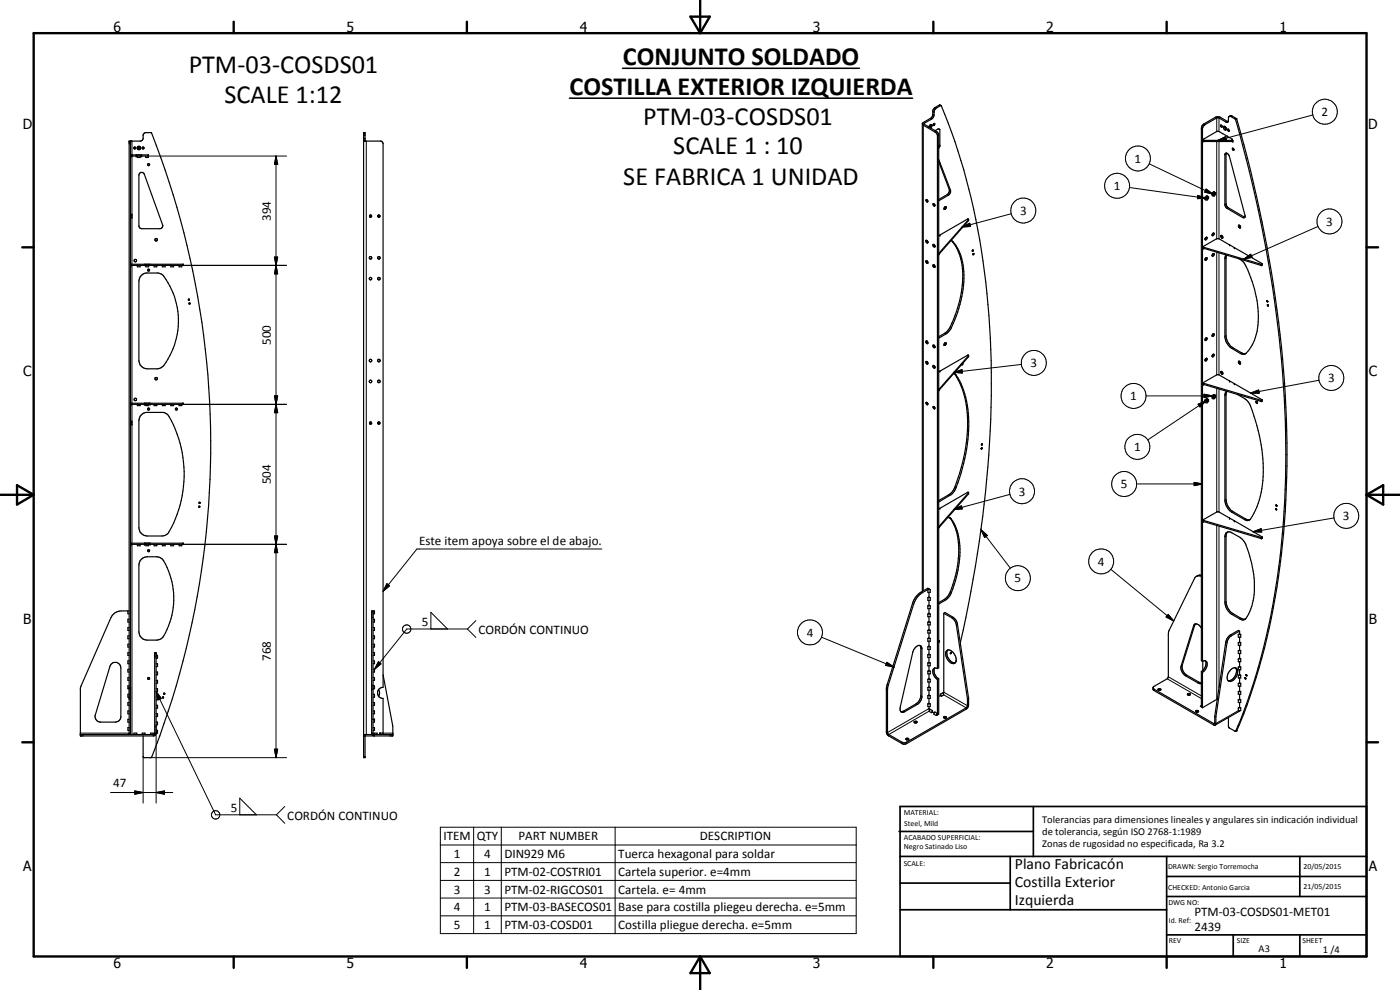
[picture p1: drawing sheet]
<svg xmlns="http://www.w3.org/2000/svg" width="420mm" height="297mm" viewBox="0 0 420 297" stroke-linecap="round" stroke-linejoin="round" font-family="sans-serif">
<g fill="none" stroke="#000" stroke-width=".35">
<path d="M276.8 37.2l4 2.5 .5 .9v160M278.8 38.1h.1M279.2 37.5l.2-.1 .3 .2-.4 .8M279.2 37.5l-.4 .6M279.2 37.5v.4l-.4 .2M280.4 37l-.3 .6M280.4 37l.1 .3-.2 .3h-.2M280.6 39.2l1-.5 .5 .2-.1 5M282.4 31.7a2.83 2.83 0 0 0-2 1.6l-.1 1.2-.4 1-2.6 1.7 3.9 2.3 .5 .9v160l-.4 .2M282.4 31.7l-.4-.2-1.7 1-.3 .6-.1 1.4-.3 .8-2.8 1.8v140.3M282.4 31.7a202.5 202.5 0 0 1 14.8 69.7 342.5 342.5 0 0 1-9 91.5M366.3 37.6a.3 .3 0 0 1 .4 .1 .3 .3 0 0 1-.1 .4z"/>
<path d="M366.8 38.1h-.1M367.7 38l-.3-.1a.55 .55 0 0 0-.1 .8 .55 .55 0 0 0 .8 .1l-.1-.3M367.7 38l.3 .5M367.7 38v.4l.3 .2M368.5 38.8h.1M368.6 38.7l.3 .6zM368.6 38.7l.2 .7-.2-.1-.1-.5M368.6 38.7l-.1 .1M368.6 36.5l-2.6-1.4h-1.1l-3.8 2.2-.6 1.2v159.7l.4 .2M368.9 34.9l.6-.2 1.5 .9a367.2 367.2 0 0 1 15.2 104.2 215.9 215.9 0 0 1-12.9 74.4l-2.1 4.9-.4 .3M368.9 34.9l-.2 .5-.1 1.1-.2 .2-3-1.4-3.8 2.1-.7 1.1v159.9M368.9 34.9l.5 .1 1.3 .7a377.7 377.7 0 0 1 15.1 93.8 231.7 231.7 0 0 1-9.1 73.8 123.3 123.3 0 0 1-6 16.2l-2-1.3v-2.9"/>
<path d="M39.2 46.8h5.3M39.2 46.5h5.3v.7h-.8v-.4M39.2 42.3v178.1M39.6 46.8l-.4 .4M40.2 44.3l.3-.2 .2 .4-.3 .2zM41.2 46.8v.4h.9v-.4M41.6 44.1a.28 .28 0 0 1 .3 .2 .28 .28 0 0 1-.1 .3 .28 .28 0 0 1-.4-.1zM42.1 51.9l.6-.2 .6 .5 5.5 15.3v.6l-.6 .5h-5.7l-.6-.2-.2-.4v-15.5zM42.7 44.2h.4l.1 .3a.29 .29 0 0 1-.4 .1 .29 .29 0 0 1-.1-.4zM44.4 49.1a.3 .3 0 0 1 .5 .1 .3 .3 0 0 1-.2 .4 .3 .3 0 0 1-.4-.2zM109.1 42.3h5.2l.4 .2 .3 .6v163.1l-.6 .1-.8 .6M109.5 42.3v-2.5h-.4v187.5h.4v-6.5"/>
<path d="M277.9 60v-.1a.34 .34 0 0 1 .5 .2 .34 .34 0 0 1-.2 .5zM278.2 60l.3 .3M281.7 47.8l3.6 9.3v.6l-.5 .8-3.1 1.7M281.7 48.5l3.2 8.4a1.48 1.48 0 0 1-.6 1.5l-2.6 1.5M281.7 44.1h.1M282 43.6l-.3 .2M282 43.9l-.3 .3M282 44l-.3 .5M282.1 43.6h-.1M361 42.2v.4l.3-.2M361 42.2l.1 .1M361.1 41.9v.4"/>
<path d="M361.1 42.1l-.1 .1M361.6 59.3v.5l.3 .2M361.6 59.3l.3 .2M361.9 59.5v.5M362 58.8l.7 .3M362 58.8l-.4 .5M362 58.8l.3 .2M362.3 59.4l.2 .1-.3 .2zM362.3 59l.4 .1M362.3 59l-.4 .5M362.7 59.1v.5l-.4 .4h-.4M363.7 58l.1 .6 .3 .2"/>
<path d="M363.7 58l.4 .3M363.8 58h.1M363.8 58h-.1M364.1 58.3v.5M364.1 57.6l-.3 .4M364.1 57.6l.3 .1M364.1 57.6l.3 .2M364.3 58.2h.3l-.2 .3zM364.4 57.6v.1M364.4 57.6l.4 .2M364.4 57.8h.4M364.4 57.8l-.3 .5"/>
<path d="M364.8 57.8v.5l-.4 .5h-.3M366.9 40v.1M366.9 40l3 1.8v.5l-.3 .2h-8.2l-.3-.2M366.9 40.1l-1-.6h-.7l-4.1 2.4 .3 .2h8.2l.3-.1M366.9 40.1h.1M368 45.9l-.4 .4v15.3l.6 .9 4.7 2.8 .7-.1M368 45.9v15.7l.5 .7 5.1 2.9M368 45.9l.7 .5 .3 .5 4.6 18.3M369.9 44.5a.3 .3 0 0 1 .3 .2 .3 .3 0 0 1-.1 .4zM369.9 42.1l.1 .1M370 42.2v.4l-.3-.2M370 42.2l-.2 .1"/>
<path d="M39.2 79.3h15.8v.3h-15.8M39.2 64.5l.1-.2h.3v1.1h-.4M39.2 64.7v.6M39.2 65.2h.1M39.2 64.6h.4M39.3 65.1h.3M39.6 79.6l-.4 .5M40.3 77.9h.5l.2 .5a.38 .38 0 0 1-.6 .1 .38 .38 0 0 1-.1-.6zM41.2 79.6v.5h.9v-.5M43.3 79.6l.5 .1M43.8 79.6v.5h.8v-.5M45 79.6l-.4 .1"/>
<path d="M46.3 79.6v.5h.8v-.5M48.7 79.6v.5h.9v-.5M51.3 79.6v.5h.8v-.5M53.8 79.6v.5h.8v-.5M111.1 64.7l.3 .1-.1 .2-.3-.1zM113.6 64.7h.2v.3l-.3-.1zM277.9 78.3l.4 .1 .2 .6-.6-.2zM277.9 72.1l.4 .1 .2 .7a.48 .48 0 0 1-.6-.2 .48 .48 0 0 1 0-.6zM278.2 78.3l.3 .5M278.2 72.2l.3 .4M280.1 73.3l.3 .1 .2 .7-.5-.2zM280.3 79.5h-.2a.46 .46 0 0 0 0 .5 .46 .46 0 0 0 .5 .2v-.2"/>
<path d="M280.3 79.5l.3 .5M280.3 73.4l.3 .5M280.4 61.2l-.2-.1a.32 .32 0 0 0-.1 .5 .32 .32 0 0 0 .5 .1l-.1-.3M280.4 61.2l.1 .2M280.4 61.2l.1 .3M281.8 76.3h-.1M282 76.1l-.3 .4M282.1 70.5l-.4 .2M283.4 62.8h.1M283.8 62l.1 .1M283.9 62.1v.3M283.9 62a.53 .53 0 0 0-.5 .8"/>
<path d="M283.9 62v.1M283.9 62.1l-.5 .7M283.9 62.4l-.4 .4M285.4 72.1a17.5 17.5 0 0 1 3.3 14.6 33.5 33.5 0 0 1-4.4 12.6l-2.6 1.7M285.5 72.1h.1M285.6 72.1a16.7 16.7 0 0 1 3.6 13.5 38.4 38.4 0 0 1-4 13.3 8.1 8.1 0 0 1-3.5 2.6M290.6 66.2l-8.8 10.1M290.7 65.8v.4M290.7 65.8l-.3-.1-8.3 4.8M290.7 65.8l-9 10.2M290.7 66.2h-.1M291.9 75.1l.2-.1v.3l-.2 .1-.1-.2"/>
<path d="M291.9 75.1l-.1 .1M291.9 75.1l-.1 .2M292.1 76.1h.2l-.2 .4-.1-.3M292.1 76.1l-.1 .1M361 74.1l17.5 5.2 .3-.1M361 74l4.1-2.3h.8l12.9 7.4M361 74.4l17.5 5.2M361 74v.8l.3-.3M361.7 71.9v.1M361.9 71.3l.2-.1a.45 .45 0 0 1 .1 .5 .45 .45 0 0 1-.5 .3M361.9 77.4l.3-.1a.53 .53 0 0 1 0 .5 .53 .53 0 0 1-.5 .3zM361.9 71.3l-.2 .6"/>
<path d="M361.9 71.2l-.3 .5M361.9 77.3l-.3 .6M363.9 76.4l-.1 .2M364.1 76.1l-.1 .1M364.1 76.1l-.3 .5M364.1 70l-.3 .5M364.1 70h.3v.4l-.4 .3-.2-.3M364.1 76.1h.3v.4l-.4 .4-.2-.3M364.1 70l-.3 .4M366.4 70.7a.38 .38 0 0 1 .5 .2 .38 .38 0 0 1-.2 .5zM366.5 70.6v.4l.3 .4-.3-.7M367.9 76.5l-.3 .9v23.9a4.7 4.7 0 0 0 2.1 3.3l3.1 1.7 1.1-.3"/>
<path d="M368.1 76.6l-.2 .9v23.2a4.8 4.8 0 0 0 2.2 3.7l2.5 1.4 .6 .3 .7-.1M369 73.4v.1M371.7 67.7l.2-.1 .4 .3v.4h-.4zM371.8 67.6l.4 .8M371.8 67.6v.5l.3 .2M371.8 77.6a5.1 5.1 0 0 1 2.7 3.4 30.1 30.1 0 0 1 2.5 19.4l-1.2 3.1-1.9 2.5M378.2 79.5l.3 .1M378.8 79.1v.4l-.3 .1M42.3 82.8l.8-.7 .7-.2h3.7l.8 .3a13.8 13.8 0 0 1 3.6 5.7 22 22 0 0 1-3.3 22.3l-1.1 .4-3.3 .1a2.55 2.55 0 0 1-2.5-2.6v-23.7zM44.4 80.8a.3 .3 0 0 1 .5 .1 .3 .3 0 0 1-.2 .4 .3 .3 0 0 1-.4-.2zM56.6 89.7l.2 .1v.2h-.3zM56.8 90.9l.2 .3h-.3z"/>
<path d="M380.3 90.2l-.1 .2 .2 .2M380.3 90.2l.2 .4M380.4 91.4l.2 .2v.2zM380.4 90.2l.1 .3M380.5 90.6h-.1M380.5 91.4l.1 .3M277.9 108.5h.4l.2 .7-.6-.2zM277.9 102.4l.5 .1v.6l-.5-.2zM278.2 108.5l.3 .5M278.2 102.4l.3 .5M280.1 109.6a.53 .53 0 0 1 .4 .3 .53 .53 0 0 1 0 .6 .55 .55 0 0 1-.4-.9zM280.3 103.6l.1 .1"/>
<path d="M280.3 109.7l.3 .5M280.4 103.7l.2 .4M280.4 103.7l-.1-.2a.36 .36 0 0 0-.2 .6 .36 .36 0 0 0 .5 .1v-.1M281.8 117.1h-.1M282 116.9l-.3 .4M282.1 111.3v.1M282.1 111.3l-.4 .2M283.4 103.6h.1M283.8 102.8l-.3 .2-.1 .6M283.8 102.8l.1 .2M283.8 102.8l.1 .1M283.9 102.9v.3"/>
<path d="M283.9 102.9l-.5 .7M283.9 103.2l-.4 .4M286.2 112.1h.3a21.2 21.2 0 0 1 4.2 13.2 52.2 52.2 0 0 1-4.3 22.1l-1 1.1-3.7 2.1M286.4 112.1a28.8 28.8 0 0 1 3.7 19.6 49.2 49.2 0 0 1-4.3 15.8l-1.1 1-3 1.7M289 109l-.1 .4-.3 .1M290.6 106.7l-8.9 10.1M290.7 106.7l-.1 .4-8.8 10M290.7 106.7l-.3-.1-8.3 4.8M290.7 106.7h-.1M361 114.9l4.2-2.5h.5l13.1 7.5v.5h-.3M361 114.9v.7l.3-.2M361 115.2v.1"/>
<path d="M361 114.9h.1M361 115.3l17.5 5.1M361.1 114.9v.1M361.1 115l17.4 5.1 .3-.1M361.6 101.9l.1 .2M361.7 102.1v.1M361.7 108.2v.1M361.9 101.5l-.3 .4M361.9 101.5l.2-.2a.45 .45 0 0 1 .1 .6 .45 .45 0 0 1-.5 .3M361.9 107.6l.3-.1 .1 .3-.2 .4-.4 .1M361.9 107.6l-.2 .6M361.9 101.4l-.3 .5"/>
<path d="M361.9 107.6l-.3 .4M362 119.7l.7 .2M362 119.7l-.4 .4M362 119.7l.3 .1M362.3 119.8l.4 .1M362.3 119.8l-.4 .5M362.7 119.9v.5l-.4 .5-.4-.1M363.7 118.9l.1 .5 .3 .2M363.7 118.9l.4 .2M363.8 118.7v.1M363.8 118.7l-.1 .2M364.1 106.3l-.3 .5"/>
<path d="M364.1 100.2l-.3 .5M364.1 106.3h.3a.44 .44 0 0 1-.1 .5 .44 .44 0 0 1-.5 .1v-.1M364.1 100.2h.3v.4l-.4 .4-.2-.3M364.1 119.1v.5M364.1 118.4l.7 .2M364.1 118.4l-.3 .4M364.1 118.4l.3 .2M364.4 118.9l.2 .2-.3 .2zM364.4 118.6h.4M364.4 118.6l-.3 .5M364.8 118.6v.6l-.4 .4h-.3M366.5 111.5l.3 .7"/>
<path d="M366.5 111.5l-.1 .3 .3 .5 .2-.1M366.5 111.5a.48 .48 0 0 1 .4 .2 .48 .48 0 0 1 0 .5M366.5 111.5v.3l.3 .4M366.9 112.2l-.1 .1M368.1 117.3l-.5 1v32.1a4.7 4.7 0 0 0 2.1 3.3l3.8 2.2a1.29 1.29 0 0 0 1.8-.2 30.3 30.3 0 0 0 3.4-20.8 53 53 0 0 0-3.9-14.1l-.8-.8-2.7-1.7M368.2 117.4l-.3 1v31.5a4.8 4.8 0 0 0 2.2 3.6l4 2.3 1 .1M371.8 108.5l.1 .5M371.8 108.5l.4 .7M371.8 108.4v.1M371.9 109.1l.4 .1M372 109.1l-.3-.6a.46 .46 0 0 1 .6 .1 .46 .46 0 0 1 0 .6M372.1 109.2h.2"/>
<path d="M39.2 121h15.8v.3h-15.8M39.2 126.6l.4 .1M39.2 126.8v.6M39.3 126.6v-.2h.3v1.1h-.4M39.6 127.2l-.4 .1M39.6 121.3l-.4 .4M41.2 121.3v.4h.9v-.4M42.3 124.6l.8-.6 .7-.3h5.2l1 .5a26.4 26.4 0 0 1 4.7 11.6 34.7 34.7 0 0 1-4.4 24.3l-.6 .5-1.1 .2h-4.4a2.55 2.55 0 0 1-2.5-2.5v-32.1zM43.3 121h1.7M43.8 121.3v.4h.8v-.4M44.4 122.5a.31 .31 0 0 1 .4 0 .31 .31 0 0 1 0 .5 .31 .31 0 0 1-.4 0zM46.3 121.3v.4h.8v-.4"/>
<path d="M48.7 121.3v.4h.9v-.4M51.3 121.3v.4h.8v-.4M52.7 122.6a.31 .31 0 0 1 .4-.1 .31 .31 0 0 1 0 .5 .31 .31 0 0 1-.4-.1zM53.8 121.3v.4h.8v-.4M111.1 126.7l.3 .1-.1 .3-.3-.1zM113.6 126.7h.2v.4l-.3-.1zM277.9 120.8a.33 .33 0 0 1 .5 .2 .33 .33 0 0 1-.2 .4zM278.2 120.8l.3 .4M280.4 122h-.2a.32 .32 0 0 0-.1 .4 .32 .32 0 0 0 .5 .1v-.1M280.4 122l.2 .4M280.4 122l.2 .3M294.5 134.7h.1"/>
<path d="M294.5 133.3v.2M294.5 134.5h.1M294.5 133.5l.1 .1M294.5 134.5v.1M294.6 134.4l-.1 .3M294.6 134.4h.2l-.2 .3M294.6 134.4l-.1 .1M294.6 133.3l-.1 .1M294.7 133.2l-.1 .1M294.7 133.2l.1 .1-.2 .3M361.6 120.1v.5l.3 .2M361.6 120.1l.3 .2"/>
<path d="M361.9 120.3v.5M362.3 120.1l.2 .2-.3 .3zM377 120.4a.31 .31 0 0 1 .3 .2 .31 .31 0 0 1-.2 .4zM378.2 120.3l.3 .1M59.6 151.9h.3v.3l-.3-.1zM59.7 150.7h.2l.2 .2-.3 .1zM281.8 157.9h-.1M282 158.1l-.3 .4M282.1 152.5l-.4 .2M284.4 155.3l.7 .1a12.1 12.1 0 0 1 3 8.4 33.3 33.3 0 0 1-3.1 15l-1 1.1-2.3 1.3M285 155.3a15.2 15.2 0 0 1 2.7 10.3 31.4 31.4 0 0 1-3.3 13.3l-.8 .8-1.9 1.1M290.7 147.8l-.1 .4-8.9 10.1"/>
<path d="M290.7 147.8l-.3-.1-8.3 4.8M290.7 147.8l-8.9 10.1M361 156.4l17.5 5.2M361 156.1h.1M361.1 156.1h.1M361.1 156.1l17.5 5.2 .2-.1M361.3 156.5l-.3 .2v-.7l4.2-2.4h.5l13 7.5 .1 .4-.3 .1M368.4 159.6l-.5 1.3v19.6a4.6 4.6 0 0 0 2.2 3.6l2.6 1.6 1 .1M383 152.7h.1M383.1 152.7h-.3l.3 .3M383.1 151.5l-.1 .3h.2M383.1 152.7v.1"/>
<path d="M383.1 153h.1M383.1 151.5l.1 .3M383.1 152.7v.2M383.1 152.8v.2M383.2 151.8h.1M39.2 163h15.8v.3h-15.8M39.6 163.3l-.4 .4M41.2 163.3v.4h.9v-.4M42.1 168.2l1.4-1 3.5-.2a3.1 3.1 0 0 1 2.7 2.3 22.1 22.1 0 0 1-1 22.1l-1.4 .6-3.1 .1a2.46 2.46 0 0 1-2.5-2.5v-20.1zM43.3 162.9v.1M43.8 163.3v.4h.8v-.4M44.4 165a.31 .31 0 0 1 .4 0 .31 .31 0 0 1 0 .5 .31 .31 0 0 1-.4 0z"/>
<path d="M45 162.9v.1M46.3 163.3v.4h.8v-.4M48.7 163.3v.4h.9v-.4M51.3 163.3v.4h.8v-.4M53.8 163.3v.4h.8v-.4M278.5 176.9v.8h.7v-.8M278.5 179.3v.8h.7v-.8M278.5 179.3h.7M278.5 176.9h.7M278.8 176.7l-2 1.1a6.3 6.3 0 0 0-2.6 3.5l-7.8 25v13.8l4.4 2.7h1.1l18.1-10.4 .4-.6v-2.1M278.8 176.7l-.3-.2a7.1 7.1 0 0 0-3.3 2.2l-1.2 2-7.9 25v14.5l.5 .5 4.1 2.4 1.2 .1 18.1-10.4 .6-.8 .1-2.5M278.8 177.7v1.4"/>
<path d="M278.8 179.1l.4 .2M278.8 179.1l-.3 .2M278.8 176.7l.4 .2M278.8 176.7l-.3 .2M359.1 172.9l-.5 .5-7.9 16.3-.1 13.6-.3 .4-4.1 2.3-.2 .8 .3 .4 18.1 10.4 .5-.3v-2.2M360.5 172.9l-.9-.1-.5 .1M360.5 172.6h-.6l-.8 .3M367.9 160a1.26 1.26 0 0 1 1.8-.1l2.4 1.3a5.6 5.6 0 0 1 2.2 3.4 29.5 29.5 0 0 1 1.6 16.5 8.9 8.9 0 0 1-2.5 4.9l-1-.2-2.7-1.4a4.9 4.9 0 0 1-2.1-3.4v-20.2zM378.2 161.5l.3 .1M33.3 199.3a1.67 1.67 0 0 1 1.9-.5 1.67 1.67 0 0 1 1.1 1.6v14.9a1.68 1.68 0 0 1-1.7 1.4h-4.4a1.65 1.65 0 0 1-1.6-2.2zM38.4 183.3v.8h.4M38.8 188.3h-.4v.8h.4"/>
<path d="M38.8 185.8h-.4v.8h.4M38.8 183.3h-2.4a3.4 3.4 0 0 0-3.1 2l-9.1 20.9-.1 14.6h21.9l.6-.2 .3-.6M38.8 195.8h-.4v.8h.4M38.8 190.8h-.4v.8h.4M38.8 193.3h-.4v.8h.4M38.8 198.3h-.4v.8h.4M46.9 196.6h.4v.9h-.4M46.9 199.1h.4v.9h-.4M112 188.3h.4v.8h-.4M112 185.8h.4v.8h-.4M112 183.3v36.8l.2 .3h5.7M112 184.1h.4v-.8h-.9l.2 37.1"/>
<path d="M112 190.8h.4v.8h-.4M112 193.3h.4v.8h-.4M112 195.8h.4v.8h-.4M112 198.3h.4v.8h-.4M274.6 194.4a1.06 1.06 0 0 1 1.1-.8 1.06 1.06 0 0 1 1 .8l-.1 15.1-.2 .7-.9 1-4 2.3a.95 .95 0 0 1-1.2 0 .95 .95 0 0 1-.1-1.3l3.7-16.5zM276.1 193.7l.2 .7v14.3a3.2 3.2 0 0 1-1.4 2.5l-3.7 2.2-.8 .1M278.5 181.8v.8h.7v-.8M278.5 184.2v.8h.7v-.8M278.5 186.7v.8h.7v-.8M278.5 189.1v.8h.7v-.8M278.5 191.6v.8h.7v-.8M278.5 194.1v.8h.7v-.8"/>
<path d="M278.5 196.5v.8h.7v-.8M278.5 198.9v.9h.7v-.9M278.5 198.9h.7M278.5 194.1h.7M278.5 189.1h.7M278.5 184.2h.7M278.5 181.8h.7M278.5 186.7h.7M278.5 191.6h.7M278.5 196.5h.7M278.8 180.1v1.5M278.8 182.6v1.4"/>
<path d="M278.8 185v1.5M278.8 187.5v1.4M278.8 189.9v1.5M278.8 192.4v1.4M278.8 194.9v1.4M278.8 197.3v1.5M278.8 199.8v1.4M278.8 198.8l.4 .1M278.8 198.8l-.3 .1M278.8 193.8l.4 .3M278.8 193.8l-.3 .3M278.8 188.9l.4 .2"/>
<path d="M278.8 188.9l-.3 .2M278.8 184l.4 .2M278.8 184l-.3 .2M278.8 181.6l.4 .2M278.8 181.6l-.3 .2M278.8 186.5l.4 .2M278.8 186.5l-.3 .2M278.8 191.4l.4 .2M278.8 191.4l-.3 .2M278.8 196.3l.4 .2M278.8 196.3l-.3 .2M281.7 192.2l.3 .1-.3 .5"/>
<path d="M283.2 184v23.8l-.1 .4M283.2 184l.4-.2 2.6 1.5 .7 .8 .4 .9 3.4 22.5M283.2 184l2.4 1.3a3.1 3.1 0 0 1 1.4 2.2l3.4 22.2M284.2 195.2a2.11 2.11 0 0 1 2.5 1.5 1.61 1.61 0 0 1-.4 2.4 2.77 2.77 0 0 1-2.1-3.9zM284.4 195a2.79 2.79 0 0 0 2.3 3.9M285.3 196h-.1M285.4 195.8l-.1 .2M287 198.2l-.2 .4M358.7 187.2l-3.9 12.5a2.91 2.91 0 0 0 1.3 2.9l4.4 2.3M360.5 188.4a1.46 1.46 0 0 0-2.2-.9l-3.9 12.4a3 3 0 0 0 1.4 2.9l3.9 2.2h.8M360.9 198.4l.5-.2a1.03 1.03 0 0 1 .8 1.7l-.6 1.2-.7 .6M361 198.4v2.8"/>
<path d="M361.7 198.3a2.56 2.56 0 0 1-1.2 3.2M371.6 195.2v.9h.8v-.9M371.6 190.4h.8M371.6 190.4v.8h.8v-.8M371.6 192.8v.8h.8v-.8M371.6 197.7v.8h.8v-.8M371.6 195.2h.8M371.6 197.7h.8M371.6 192.8h.8M372 189.4l-2.9 1.7-.7 1.1-3.5 22.9M372 189.4l-.4-.3-2.6 1.6-1.1 1.6-3.3 22.6M372 189.4v.8"/>
<path d="M372 191.2v1.4M372 193.6v1.5M372 196.1v1.4M372 198.5v1.4M372 190.2l.4 .2M372 190.2l-.4 .2M372 195.1l.4 .1M372 195.1l-.4 .1M372 199.9l.4 .3M372 199.9l-.4 .3M372 197.5l.4 .2M372 197.5l-.4 .2"/>
<path d="M372 192.6l.4 .2M372 192.6l-.4 .2M38.8 209.5h.4M38.8 203.3h-.4v.8h.4M38.8 205.8h-.4v.8h.4M38.8 208.3h-.4v.9h.4M38.8 206.2h.4M38.8 215.8h-.4v.9h.4M38.8 210.8h-.4v.8h.4M38.8 200.8h-.4v.8h.4M38.8 213.3h-.4v.9h.4M38.8 218.3h-.4v.8h.4"/>
<path d="M38.8 220l-.4 .4M44.4 203.3a.3 .3 0 0 1 .5 .1 .3 .3 0 0 1-.2 .4 .3 .3 0 0 1-.4-.2zM46.4 217.9h.5M46.9 214.2h.4v.8h-.4M46.9 206.6h.4v.9h-.4M46.9 209.2h.4v.8h-.4M46.9 220v-24.2h-.5v24.4l-.3 .2h-22M46.9 216.7h.4v.8h-.4M46.9 211.6h.4v.9h-.4M46.9 201.6h.4v.9h-.4M46.9 204.1h.4v.9h-.4M46.9 219.1h.4v.9h-.4"/>
<path d="M48.8 209.1h.3v.3h-.3zM49.1 208l.2-.1 .2 .3-.3 .1zM112 203.3h.4v.8h-.4M112 205.8h.4v.8h-.4M112 208.3h.4v.9h-.4M112 215.8h.4v.9h-.4M112 200.8h.4v.8h-.4M112 210.8h.4v.8h-.4M112 213.3h.4v.9h-.4M112 218.3h.4v.8h-.4M113.6 208.9l.8 .6h.6v10.9M113.6 206.9l-.3 .8 .3 1.2"/>
<path d="M113.6 206.9l.3 .9-.3 1.1M115 202.4l2.9 15.5v2.9h-8.8M274.4 216.5l.6-.1 .2 .2-.6 .3-.2-.1zM274.5 216.8h.5M278.5 201.4v.8h.7v-.8M278.5 203.8v.8h.7v-.8M278.5 206.3v.8h.7v-.8M278.5 208.7v.8h.7v-.8M278.5 211.2v.8h.7v-.8M278.5 208.7h.7M278.5 203.8h.7M278.5 201.4h.7"/>
<path d="M278.5 206.3h.7M278.5 211.2h.7M278.8 212l.2 1.1M278.8 202.2v1.4M278.8 204.6v1.5M278.8 207.1v1.4M278.8 209.5v1.5M278.8 208.5l.4 .2M278.8 208.5l-.3 .2M278.8 203.6l.4 .2M278.8 203.6l-.3 .2M278.8 201.2l.4 .2"/>
<path d="M278.8 201.2l-.3 .2M278.8 206.1l.4 .2M278.8 206.1l-.3 .2M278.8 211l.4 .2M278.8 211l-.3 .2M279.9 213.6l.5 .3M279.9 213.2l-.7-.4-.4 .6 .7 .4M279.9 213.2l-.4 .6M279.9 213.6l-.4 .2M279.9 213.2v.4M280.5 200.4a2.56 2.56 0 0 0 1.2 3.3M281.3 214.5h.1"/>
<path d="M281.3 214l-.3 .7M281.3 214.5l-.3 .2M281.3 214v.5M281.3 214l-.7-.4-.4 .6 .8 .5M281.3 200.6l-.2-.1a1.11 1.11 0 0 0-1.2 .6 1.11 1.11 0 0 0 .2 1.3l.5 .8 .7 .7M281.3 203.9v10.6M281.7 203.7l-.4 .2M281.7 203.7v10.6l-.4 .2M282.2 208.7l-.5 .3M282.2 208.3l.4 .6M282.2 208.3v.4M282.2 208.7l.4 .2"/>
<path d="M282.2 208.3l.7-.4 .3 .6-.6 .4M283.2 215.1h.7a.39 .39 0 0 1-.3 .4 .39 .39 0 0 1-.4-.4zM283.3 215.4h.6M290.7 209.5l-.3 .2M346 206.4l18.3 10.8 .3-.2v-2.1M347.7 207.1h.5M356.4 208.2l.5-.1 .3 .2-.5 .3-.3-.2zM356.5 208.5h.6M358.8 213.3l.6-.2 .3 .4-.7 .2zM359 213.6h.6M360.5 201.5l.4 .2M360.5 201.5v10.6l.4 .2"/>
<path d="M360.5 211.7l-.3 .2 .3 .1M360.9 201.7v10.6M364.6 214.9l.3 .2M365.2 209.8h.1M365.2 209.8l-4.3 2.5M365.3 209.8h-.1M369.3 201l.5-.4a1.1 1.1 0 0 1 1.5 0 1.1 1.1 0 0 1 .1 1.5 3.1 3.1 0 0 1-2.3 2.4 1.48 1.48 0 0 1-.6-2.3zM370.8 200.4a2.72 2.72 0 0 1-2.2 3.8M371.6 200.2v.8h.8v-.8M371.6 202.6v.8h.8v-.8M371.6 205.1v.8h.8v-.8M371.6 207.5v.8h.8v-.8"/>
<path d="M371.6 210v.8h.8v-.8M371.6 212.4v.8h.8v-.8M371.6 200.2h.8M371.6 205.1h.8M371.6 210h.8M371.6 212.4h.8M371.6 207.5h.8M371.6 202.6h.8M372 213.2l-7.3 4.4M372 201v1.4M372 203.4v1.5M372 205.9v1.4"/>
<path d="M372 208.3v1.5M372 210.8v1.4M372 204.9l.4 .2M372 204.9l-.4 .2M372 209.8l.4 .2M372 209.8l-.4 .2M372 212.2l.4 .2M372 212.2l-.4 .2M372 207.3l.4 .2M372 207.3l-.4 .2M372 202.4l.4 .2M372 202.4l-.4 .2"/>
<path d="M373.8 203.4l-.2 .1 .1 .2 .2-.1M373.8 203.4l.1 .2M373.9 202.4l.3 .3M374 202.4h-.1M374 202.4l.2 .2M374.1 202.4v.2M374.1 202.6l.1 .1M374.2 202.6v.1M38.8 220.4v-178.1h3.5l.5-.4 .2-1.5 .3-.5 2-.1a254.4 254.4 0 0 1 .1 187.5h-2.1l-.3-.2v-6.3M40.2 220.4v-.4h.9v.4M42.7 220.4v-.4h.8v.4M45.2 220.4v-.4h.8v.4"/>
<path d="M109.1 220.4h2.6M111.7 220.4l.7 .4M112.4 220.4v-.4h.8v.4M114 220.4v-.4h.9v.4M271.9 221.7a.39 .39 0 0 1 .5-.2 .39 .39 0 0 1 .2 .5h-.5zM272 222h.6"/>
<circle cx="41.7" cy="44.4" r=".53"/>
<circle cx="46.9" cy="71.9" r=".38"/>
<circle cx="111.2" cy="77.4" r=".38"/>
<circle cx="111.2" cy="64.8" r=".33"/>
<circle cx="113.7" cy="64.8" r=".35"/>
<circle cx="113.7" cy="77.4" r=".39"/>
<circle cx="111.2" cy="83.6" r=".37"/>
<circle cx="113.7" cy="83.6" r=".38"/>
<circle cx="40.6" cy="119.8" r=".38"/>
<circle cx="46.9" cy="113.6" r=".39"/>
<circle cx="111.2" cy="108.2" r=".38"/>
<circle cx="111.2" cy="114.5" r=".38"/>
<circle cx="113.7" cy="114.4" r=".39"/>
<circle cx="113.7" cy="108.2" r=".39"/>
<circle cx="111.2" cy="126.9" r=".33"/>
<circle cx="113.7" cy="126.9" r=".34"/>
<circle cx="285.4" cy="196" r=".18"/>
<circle cx="348" cy="206.9" r=".38"/>
</g>
<g fill="none" stroke="#000" stroke-width=".3">
<path d="M277.1 37.5v139.7M277.4 37v.3M279.2 35.5l.4 .2M279.9 33.5l.4 .2M279.9 34.3l.4 .2M280.6 32.3l.4 .1M281 39.4l-.4 .2M282 31.5l.4 .2M360.5 38.5l.4 .2M361.3 37.2l.3 .2M365.2 35.4v4.1M365.8 35.4v4.1"/>
<path d="M368.3 36.4l-.4 .2M369.7 34.8l-.3 .2M371 35.6l-.3 .1M371.2 35.7l-.4 .2M394 34.5l-28.5 7.6M38.8 43.1h.4M39.6 42.3v4.2M39.6 46.8v17.5M39.8 46.5v.3M44.5 46.5v.3h41.5M82.8 46.8l.5 2.5h-.9zM82.8 46.8v180.5"/>
<path d="M109.1 40.6h.4M109.1 41.5h.4M109.9 42.3v178.1M281.7 40.6l-.4 .2M284.3 58.4l.3 .2M284.9 56.9l.4 .2M339 56.3l22.9 3.2M344.9 49.1l19.2 9.2M359.5 58.6l2.4 .9-2.5 .1zM361.5 42.1v.4M362 56.7l2.1 1.6-2.5-.6zM365.2 42.5v29.2"/>
<path d="M365.5 42.1l2.3-1.1 .2 1zM365.8 42.5v29.2M367.9 46.2l-.3 .2M369.5 42.1v.4M39.4 79.3v.3M39.6 65.4v13.9M39.6 79.6v41.4M54.9 79.3v.3h31.1M82.4 77.1h.9l-.5 2.5zM82.8 79.6l.5 2.6h-.9zM111.5 64.9l-.1-.2-.3-.1-.2 .3 .3 .2M113.9 64.9l-.3-.3-.2 .3 .3 .2"/>
<path d="M281.8 75.9v.3M285.5 72.1h.1M288.7 68.1l2.3-1.1 .3 .9zM290.6 65.9v.3M303.5 64.1l-14.8 4M361.1 74.2v.3M365.2 75.7v36.8M365.8 75.9v36.6M367.9 77.5l-.3 .1M367.9 61.1l-.3 .2M368.7 62.4l-.4 .2M373.3 77.7l2.1-1.4 .4 .9z"/>
<path d="M373.3 65.1l-.4 .2M378.5 79.3v.3M395.6 67.9l-22.3 9.8M283.5 100l.4 .2M285.2 98l.4 .2M82.4 118.8h.9l-.5 2.5zM281.8 116.8v.3M286.2 111.7l2.5-.8 .1 1zM286.6 112.3l.3 .2M290.6 106.7v.4M306.5 109.3l-20.3 2.4M343.9 118.8h19.9"/>
<path d="M361.1 115v.3M361.3 118.3l2.5 .5-2.5 .5zM365.2 116.5v37.1M365.8 116.7v36.9M367.9 100.7l-.3 .2M367.9 118.4l-.3 .2M370.1 104.4l-.4 .2M372.6 105.8l-.4 .2M375.4 117.9l2.3-.9 .2 1zM395.8 114.1l-20.4 3.8M39.4 121v.3M39.6 121.3v5.1"/>
<path d="M39.6 127.5v35.5M54.9 121v.3h31.1M82.8 121.3l.5 2.5h-.9zM111.5 127l-.3-.3-.3 .2 .3 .3M113.9 127l-.2-.3-.3 .2 .3 .3M359.6 121.3l2.3-1-1.8 1.8zM361.9 120.3l-17.4 11.7M378.5 120.1v.3M281.8 157.9v.3M284.7 148.5l.4 .1M285.2 155.5l.3 .2M286.2 152.9l2.3-1.1 .3 .9z"/>
<path d="M286.6 146.1l.3 .2M290.6 147.9v.3M294.4 159l1.9 1.7-.8 .6zM294.4 159l8.8 11.5M303.1 148.3l-16.9 4.6M341.1 145.2h19.8M358.4 144.7l2.5 .5-2.5 .5zM361.1 156.1v.4M365.2 157.6v52.2M365.8 157.9v48.4M367.9 149.9l-.3 .2M370.1 153.5l-.4 .2"/>
<path d="M373.8 155.7l-.3 .2M376.1 159.6l2.4-1 .2 1zM400.3 155.4l-24.2 4.2M39.4 163v.3M39.6 163.3v57.1M54.9 163v.3h31.1M82.4 160.8h.9l-.5 2.5zM82.8 163.3l.5 2.5h-.9zM116.1 175.1l.8 .7-1.9 1.6zM180.6 164.7h-55.5l-10.1 12.7M276.4 177.7l.4 .1M283.4 179.9l.3 .2"/>
<path d="M285.2 177.6l.3 .2M333.4 170.8l18.8 15.5M367.9 160.9l-.3 .2M378.5 161.2v.4M46.4 197.1h.5M111.5 185.3h.5M113.6 198.5l.7 .7-1.9 1.6zM129.3 188.7v-5l5 5M140.3 188.7h-18.2l-9.7 12.1M140.3 188.7l2.5 2.6M142.8 186.2l-2.5 2.5M246.5 191.2l21.8 9"/>
<path d="M266.2 198.7l2.1 1.5-2.5-.6zM273.8 181.1l.4 .2M276.3 194.4l.4 .2M286 185.2l-.4 .1M287.3 187.3l-.3 .2M350.6 184.4l1.6 1.9-2.2-1.2zM354.8 199.7l-.4 .2M358.6 187.6l-.4 .1M367.9 192.7l.3 .1M367.9 180.5l-.3 .2M369.3 190.5l.3 .2M370.1 184.1l-.4 .3"/>
<path d="M372.4 185.5l-.3 .2M24.1 220h14.7M46.4 220h.5M46.9 207.5l1.5 2-.9 .5zM46.9 217.9v23.1M46.9 207.5l17.8 37h18.3M111.5 220h.5M111.5 205.6h.5M111.5 206.9h.5M112 215.8h.4M114 220v.4M115 220h2.9"/>
<path d="M266 206.8l.3 .2M266.3 205.4l.3 .1M271.2 213.4l.3 .1M274.9 211.2l.4 .2M276.3 208.7l.4 .3M278.8 213.4l-12.1 7v.4M278.8 212.6l-12.5 7.2-.3-.2M283.2 208.5l6.8 3.9v.4M283.2 207.7l7.2 4.1 .3-.3M346.3 206.8v.4M350.3 203.7l10.2 5.9M350.6 203.1l9.9 5.7"/>
<path d="M356.1 202.6l-.3 .2M359.9 204.7l-.3 .2M371.2 219.1l-.3 .2M371.6 213.2l-6.7 3.9-.3-.2-.4 .2v.4M373.3 214.2l-.4 .2M24.9 220.4v.4M33.2 237.8h18.6M40.5 237.3l2.5 .5-2.5 .5zM43 227v14M45.2 227.3h40.8M46 220.4v.4M46.9 237.8l2.4-.5v1z"/>
<path d="M82.4 224.8h.9l-.5 2.5zM109.1 227h.4M109.6 220.4v.4M112.4 220.4v.4M117 220.4v.4M270.7 222.7v.4M272.1 222.7v.4M72 244.5v-5l5 5M83 244.5l2.5 2.5M85.5 242l-2.5 2.5M132.2 248.2h124.8v31.9h-124.8zM132.2 253.5h124.8"/>
<path d="M132.2 258.8h124.8M142.1 248.2v31.9M150.4 248.2v31.9M184.6 248.2v31.9M132.2 264.2h124.8M132.2 269.5h124.8M132.2 274.8h124.8"/>
<circle cx="397.6" cy="33.5" r="3.7"/>
<circle cx="335.3" cy="55.7" r="3.8"/>
<circle cx="341.5" cy="47.5" r="3.7"/>
<circle cx="307.1" cy="63.2" r="3.8"/>
<circle cx="399" cy="66.4" r="3.8"/>
<circle cx="310.3" cy="108.9" r="3.8"/>
<circle cx="340.2" cy="118.8" r="3.7"/>
<circle cx="399.5" cy="113.4" r="3.7"/>
<circle cx="341.3" cy="134.1" r="3.7"/>
<circle cx="306.7" cy="147.4" r="3.8"/>
<circle cx="337.4" cy="145.2" r="3.7"/>
<circle cx="404" cy="154.8" r="3.8"/>
<circle cx="305.5" cy="173.5" r="3.8"/>
<circle cx="330.5" cy="168.4" r="3.8"/>
<circle cx="122.1" cy="188.7" r="1.27"/>
<circle cx="243.1" cy="189.7" r="3.8"/>
<circle cx="64.7" cy="244.5" r="1.25"/>
</g>
<g fill="#000">
<circle cx="38.8" cy="42.3" r=".18"/>
<circle cx="39.2" cy="42.3" r=".18"/>
<circle cx="39.2" cy="46.5" r=".18"/>
<circle cx="40.8" cy="46.8" r=".18"/>
<circle cx="40.8" cy="46.5" r=".18"/>
<circle cx="42.5" cy="46.8" r=".18"/>
<circle cx="42.5" cy="46.5" r=".18"/>
<circle cx="44.5" cy="46.5" r=".18"/>
<circle cx="44.5" cy="46.8" r=".18"/>
<circle cx="368.3" cy="40.9" r=".18"/>
<circle cx="39.2" cy="79.6" r=".18"/>
<circle cx="39.2" cy="79.3" r=".18"/>
<circle cx="43.3" cy="79.3" r=".18"/>
<circle cx="45" cy="79.3" r=".18"/>
<circle cx="282.1" cy="70.5" r=".18"/>
<circle cx="361" cy="74.3" r=".18"/>
<circle cx="369" cy="73.4" r=".18"/>
<circle cx="370.4" cy="74.3" r=".18"/>
<circle cx="282.1" cy="111.4" r=".18"/>
<circle cx="361" cy="115.2" r=".18"/>
<circle cx="369" cy="114.3" r=".18"/>
<circle cx="370.4" cy="115.1" r=".18"/>
<circle cx="39.2" cy="121" r=".18"/>
<circle cx="39.2" cy="121.3" r=".18"/>
<circle cx="43.3" cy="121.3" r=".18"/>
<circle cx="45" cy="121.3" r=".18"/>
<circle cx="282.1" cy="152.5" r=".18"/>
<circle cx="361" cy="156.3" r=".18"/>
<circle cx="369" cy="155.4" r=".18"/>
<circle cx="370.4" cy="156.3" r=".18"/>
<circle cx="39.2" cy="163.3" r=".18"/>
<circle cx="39.2" cy="163" r=".18"/>
<circle cx="43.3" cy="163.3" r=".18"/>
<circle cx="45" cy="163.3" r=".18"/>
<circle cx="46.4" cy="195.8" r=".18"/>
<circle cx="46.9" cy="195.8" r=".18"/>
<circle cx="38.8" cy="209.5" r=".18"/>
<circle cx="38.8" cy="206.2" r=".18"/>
<circle cx="39.2" cy="206.2" r=".18"/>
<circle cx="39.2" cy="209.5" r=".18"/>
<circle cx="371.2" cy="219.2" r=".18"/>
<circle cx="24.1" cy="220.4" r=".18"/>
<circle cx="109.1" cy="220.4" r=".18"/>
<circle cx="117.9" cy="220.4" r=".18"/>
</g>
<path d="M170.9 29.5h103M186.8 20.5h71.1" fill="none" stroke="#000" stroke-width=".46"/>
<g fill="none" stroke="#000" stroke-width=".71">
<path d="M10.1 9.9h400v277.1h-400zM70.1 6.5v3.4M140.1 6.5v3.4M207.2 5h5.8l-2.9 4.9zM210.1 0v9.9M280.1 6.5v3.4M350.1 6.5v3.4M6.7 74.2h3.4M410.1 74.2h3.5M.1 148.5h10M5.1 145.6l5 2.9-5 2.9zM410.1 148.5h10"/>
<path d="M410.1 148.5l5-2.9v5.8zM6.7 222.7h3.4M410.1 222.7h3.5M70.1 287v3.4M140.1 287v3.4M210.1 287v10M210.1 287l2.9 5h-5.8zM280.1 287v3.4M350.1 287v3.4"/>
</g>
<g fill="none" stroke="#000" stroke-width=".51">
<path d="M269.8 249.5h40.3M270.1 242h140v45h-140zM270.1 257h140M303.2 257v16M310.1 242v15M350.1 257v30M390.1 257v12M270.1 265h33.1M270.1 273h80M350.1 269h60M350.1 263h60M350.1 280.5h60"/>
<path d="M370.1 280.5v6.5M390.1 280.5v6.5"/>
</g>
<g fill="#000">
<path d="M82.8 46.8l.5 2.5h-.9zM359.5 58.6l2.4 .9-2.5 .1zM362 56.7l2.1 1.6-2.5-.6zM365.5 42.1l2.3-1.1 .2 1zM82.4 77.1h.9l-.5 2.5zM288.7 68.1l2.3-1.1 .3 .9zM373.3 77.7l2.1-1.4 .4 .9zM82.8 79.6l.5 2.6h-.9zM82.4 118.8h.9l-.5 2.5zM286.2 111.7l2.5-.8 .1 1zM361.3 118.3l2.5 .5-2.5 .5zM375.4 117.9l2.3-.9 .2 1z"/>
<path d="M82.8 121.3l.5 2.5h-.9zM359.6 121.3l2.3-1-1.8 1.8zM286.2 152.9l2.3-1.1 .3 .9zM358.4 144.7l2.5 .5-2.5 .5zM376.1 159.6l2.4-1 .2 1zM82.4 160.8h.9l-.5 2.5zM82.8 163.3l.5 2.5h-.9zM116.1 175.1l.8 .7-1.9 1.6zM294.4 159l1.9 1.7-.8 .6zM113.6 198.5l.7 .7-1.9 1.6zM266.2 198.7l2.1 1.5-2.5-.6zM350.6 184.4l1.6 1.9-2.2-1.2z"/>
<path d="M46.9 207.5l1.5 2-.9 .5zM40.5 237.3l2.5 .5-2.5 .5zM46.9 237.8l2.4-.5v1zM82.4 224.8h.9l-.5 2.5z"/>
</g>
<g font-size="7.9">
<text x="56.6" y="21.8">PTM-03-COSDS01</text>
<text x="186.9" y="19.4">CONJUNTO SOLDADO</text>
<text x="170.9" y="28.4">COSTILLA EXTERIOR IZQUIERDA</text>
<text x="67.4" y="30.8">SCALE 1:12</text>
<text x="193" y="37.4">PTM-03-COSDS01</text>
<text x="202" y="46.4">SCALE 1 : 10</text>
<text x="187.1" y="55.4">SE FABRICA 1 UNIDAD</text>
</g>
<g font-size="4.7">
<text x="304.6" y="260.8">Plano Fabricacón</text>
<text x="304.6" y="266.2">Costilla Exterior</text>
<text x="304.6" y="271.6">Izquierda</text>
</g>
<g font-size="4.2">
<text x="34" y="9.6">6</text>
<text x="104" y="9.6">5</text>
<text x="174" y="9.6">4</text>
<text x="244" y="9.6">3</text>
<text x="314" y="9.6">2</text>
<text x="384" y="9.6">1</text>
<text x="6.8" y="38.7">D</text>
<text x="410.6" y="38.7">D</text>
<text x="7" y="112.9">C</text>
<text x="410.8" y="112.9">C</text>
<text x="7" y="187.1">B</text>
<text x="410.8" y="187.1">B</text>
<text x="7" y="261.4">A</text>
<text x="410.8" y="261.4">A</text>
<text x="34" y="290.4">6</text>
<text x="104" y="290.4">5</text>
<text x="174" y="290.4">4</text>
<text x="244" y="290.4">3</text>
<text x="314" y="290.4">2</text>
<text x="384" y="290.4">1</text>
</g>
<g font-size="3.9">
<text x="396.6" y="34.8">2</text>
<text x="340.5" y="48.8">1</text>
<text x="334.3" y="57">1</text>
<text x="306.1" y="64.5">3</text>
<text x="81.3" y="66.3" transform="rotate(-90 81.3 66.3)">394</text>
<text x="398" y="67.7">3</text>
<text x="81.3" y="103.5" transform="rotate(-90 81.3 103.5)">500</text>
<text x="309.3" y="110.2">3</text>
<text x="398.6" y="114.7">3</text>
<text x="339.2" y="120.1">1</text>
<text x="340.3" y="135.4">1</text>
<text x="81.3" y="145.3" transform="rotate(-90 81.3 145.3)">504</text>
<text x="305.7" y="148.7">3</text>
<text x="336.4" y="146.5">5</text>
<text x="403" y="156">3</text>
<text x="125.8" y="163.7">Este item apoya sobre el de abajo.</text>
<text x="329.5" y="169.7">4</text>
<text x="304.5" y="174.8">5</text>
<text x="126.6" y="188">5</text>
<text x="143.6" y="190.4">CORDÓN CONTINUO</text>
<text x="242.1" y="191">4</text>
<text x="81.3" y="198.3" transform="rotate(-90 81.3 198.3)">768</text>
<text x="34" y="236.3">47</text>
<text x="69.2" y="243.7">5</text>
<text x="86.2" y="246.1">CORDÓN CONTINUO</text>
<text x="133.1" y="252.1">ITEM</text>
<text x="136.2" y="257.4">1</text>
<text x="143.1" y="252.1">QTY</text>
<text x="145.3" y="257.4">4</text>
<text x="151.4" y="257.4">DIN929 M6</text>
<text x="155.6" y="252.1">PART NUMBER</text>
<text x="185.5" y="257.5">Tuerca hexagonal para soldar</text>
<text x="210" y="252.1">DESCRIPTION</text>
<text x="136.2" y="262.8">2</text>
<text x="145.3" y="262.8">1</text>
<text x="151.4" y="262.8">PTM-02-COSTRI01</text>
<text x="185.5" y="262.8">Cartela superior. e=4mm</text>
<text x="136.2" y="268.1">3</text>
<text x="145.3" y="268.1">3</text>
<text x="151.4" y="268.1">PTM-02-RIGCOS01</text>
<text x="185.5" y="268.1">Cartela. e= 4mm</text>
<text x="136.2" y="273.4">4</text>
<text x="145.3" y="273.4">1</text>
<text x="151.4" y="273.4">PTM-03-BASECOS01</text>
<text x="185.5" y="273.5">Base para costilla pliegeu derecha. e=5mm</text>
<text x="358.5" y="275">PTM-03-COSDS01-MET01</text>
<text x="136.2" y="278.7">5</text>
<text x="145.3" y="278.7">1</text>
<text x="151.4" y="278.7">PTM-03-COSD01</text>
<text x="185.5" y="278.8">Costilla pliegue derecha. e=5mm</text>
<text x="358.5" y="279.4">2439</text>
</g>
<g font-size="3.1">
<text x="312.7" y="246.8">Tolerancias para dimensiones lineales y angulares sin indicación individual</text>
<text x="312.7" y="250.4">de tolerancia, según ISO 2768-1:1989</text>
<text x="312.7" y="254">Zonas de rugosidad no especificada, Ra 3.2</text>
<text x="377.7" y="285.6">A3</text>
<text x="397" y="285.9">1 /4</text>
</g>
<g font-size="2.4">
<text x="271.2" y="244.4">MATERIAL:</text>
<text x="271.3" y="252">ACABADO SUPERFICIAL:</text>
<text x="271.4" y="247.9">Steel, Mild</text>
<text x="271.3" y="254.6">Negro Satinado Liso</text>
<text x="271.2" y="259.7">SCALE:</text>
<text x="350.6" y="260.8">DRAWN: Sergio Torremocha</text>
<text x="391.2" y="260.6">20/05/2015</text>
<text x="350.6" y="267">CHECKED: Antonio Garcia</text>
<text x="391.2" y="266.7">21/05/2015</text>
<text x="350.6" y="271.4">DWG NO:</text>
<text x="350.8" y="276.9">Id. Ref:</text>
<text x="350.8" y="282.8">REV</text>
<text x="371.2" y="282.9">SIZE</text>
<text x="390.9" y="282.9">SHEET</text>
</g>
</svg>
